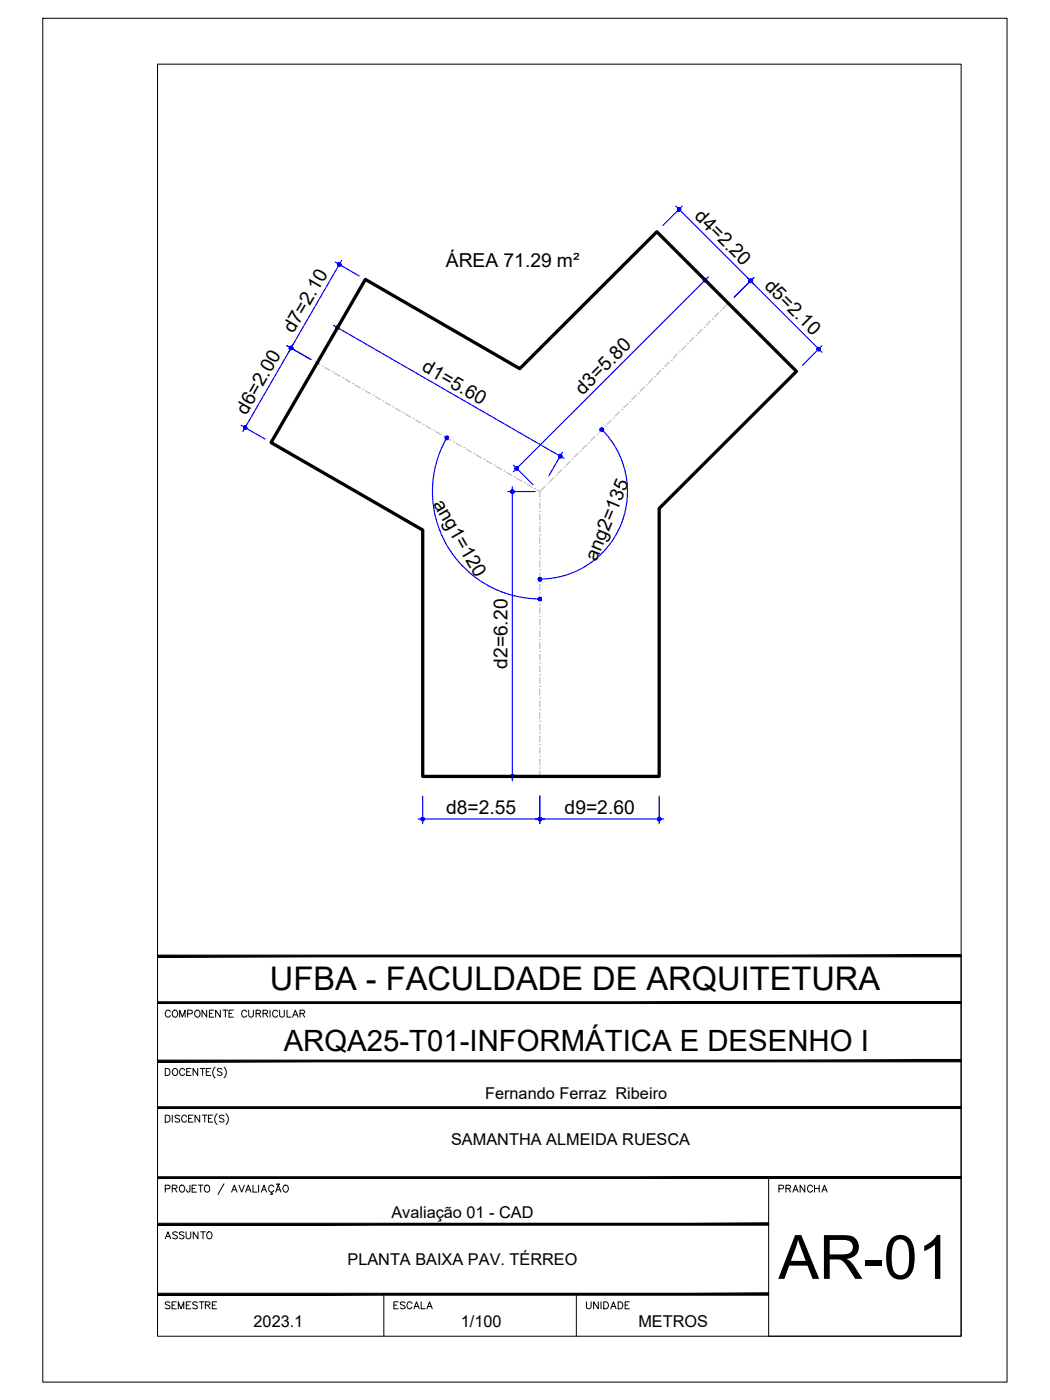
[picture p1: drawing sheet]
<svg xmlns="http://www.w3.org/2000/svg" width="229mm" height="305mm" viewBox="0 0 229 305" stroke-linecap="round" stroke-linejoin="round" font-family="sans-serif">
<!-- layer: ARQ_EIXO CINZA 04 -->
<g fill="none" stroke="#bababa" stroke-width=".25">
<path d="M69 79l.6 .4M70.2 79.7h.1M145.7 78.9l-.9 .9M146.1 78.4h.1M147.4 77.1l-.8 .9M147.9 76.6h.1M149.3 75.3l-.9 .9M149.7 74.8h.1M151 73.5l-.8 .9M151.5 73.1h.1M152.9 71.7l-1 .9M153.3 71.2h.1"/>
<path d="M154.6 69.9l-.8 .9M155.1 69.5h.1M156.4 68.1l-.9 .9M156.9 67.6h.1M158.5 66l-1.1 1.2M70.7 80l1.1 .6M72.4 80.9h.1M72.9 81.3l1.1 .6M74.6 82.2h.1M75.1 82.6l1.1 .6M76.8 83.5h.1M77.3 83.8l1.1 .7"/>
<path d="M79 84.8h.1M79.5 85.1l1.1 .6M81.2 86h.1M81.7 86.4l1.1 .6M83.4 87.3h.1M83.9 87.6l1.1 .7M85.6 88.6h.1M86.1 88.9l1.1 .6M87.8 89.8h.1M88.3 90.2l1.1 .6M90 91.1h.1M90.5 91.4l1.1 .7"/>
<path d="M92.2 92.4h.1M92.7 92.7l1.1 .6M94.4 93.6h.1M94.9 94l1.1 .6M96.6 94.9h.1M97.1 95.3l1.1 .6M98.8 96.2h.1M99.3 96.5l1.1 .7M101 97.5h.1M101.5 97.8l1.1 .6M103.2 98.7h.1M103.7 99.1l1.1 .6"/>
<path d="M105.4 100h.1M124.5 100h.1M125.9 98.6l-.9 .9M126.4 98.2h.1M127.7 96.9l-.9 .8M128.1 96.4h.1M129.5 95l-.9 .9M130 94.6h.1M131.3 93.3l-.9 .8M131.7 92.8h.1M133.1 91.4l-.9 1M133.6 91h.1"/>
<path d="M134.9 89.7l-.9 .9M135.3 89.2h.1M136.7 87.9l-.9 .9M137.1 87.4h.1M138.5 86.1l-.9 .9M138.9 85.6h.1M140.3 84.3l-.9 .9M140.7 83.8h.1M142.1 82.5l-.9 .9M142.5 82h.1M143.8 80.7l-.8 .9M144.3 80.2h.1"/>
<path d="M105.9 100.3l1.1 .7M107.6 101.3h.1M108.1 101.6l1.1 .6M109.8 102.5h.1M110.3 102.9l1.1 .6M112 103.8h.1M112.5 104.1l1.1 .7M114.2 105.1h.1M114.7 105.4l1.1 .6M116.4 106.3h.1M116.9 106.7l.6 .3M117.5 119h.1"/>
<path d="M117.5 116.4h.1M117.5 113.9h.1M117.5 111.3h.1M117.5 108.8h.1M117.5 109.4v1.3M117.5 112v1.2M117.5 114.5v1.3M117.5 117.1v1.2M117.5 119.6v1.3M118.7 105.8l-1.2 1.2v1.2M119.2 105.4h.1M120.5 104l-.9 .9"/>
<path d="M121 103.6h.1M122.3 102.2l-.9 .9M122.8 101.8h.1M124.1 100.5l-.9 .8M117.5 139.3h.1M117.5 136.7h.1M117.5 134.2h.1M117.5 131.7h.1M117.5 129.1h.1M117.5 126.6h.1M117.5 124h.1M117.5 121.5h.1"/>
<path d="M117.5 122.1v1.3M117.5 124.7v1.2M117.5 127.2v1.3M117.5 129.8v1.2M117.5 132.3v1.3M117.5 134.8v1.3M117.5 137.4v1.2M117.5 139.9v1.3M117.5 159.6h.1M117.5 157.1h.1M117.5 154.5h.1M117.5 152h.1"/>
<path d="M117.5 149.4h.1M117.5 146.9h.1M117.5 144.4h.1M117.5 141.8h.1M117.5 142.5v1.2M117.5 145v1.3M117.5 147.5v1.3M117.5 150.1v1.2M117.5 152.6v1.3M117.5 155.2v1.2M117.5 157.7v1.3M117.5 167.2h.1"/>
<path d="M117.5 164.7h.1M117.5 162.1h.1M117.5 160.2v1.3M117.5 162.8v1.2M117.5 165.3v1.3M117.5 167.9v1.1"/>
</g>
<!-- layer: COTA AZUL -->
<g fill="none" stroke="#00f" stroke-width=".25">
<path d="M73 57.1l5.2 3M74.4 56.7l-11.5 19.9M147.2 44.9l16.9 16.9M148.5 44.9l-4.2 4.2M62.5 75.3l5.2 3M63.9 74.9l-11 19M72.6 70.8l50.3 29M74 70.4l-3 5.2M152.8 60.3l4.2 4.2M154.2 60.3l-42.4 42.4M162.7 60.5l16.2 16.2M164.1 60.5l-4.2 4.2"/>
<path d="M178.9 75.3l-4.2 4.2M52.5 92.6l5.2 3M97.3 95.3a23.4 23.4 0 0 0 20.2 35.1M122.5 98.4l-3 5.2M131 93.5a19.1 19.1 0 0 1 4.2 20.8 19.1 19.1 0 0 1-17.7 11.8M110.5 107h6M111.5 106v64M111.8 101.3l4.2 4.2M91 178.3h53.5M92 173.3v6M110.5 169h6M117.5 173.3v6"/>
<path d="M143.5 173.3v6"/>
</g>
<!-- layer: 0 -->
<g fill="#00f" stroke="#00f" stroke-width=".22">
<path d="M73.2 71.1l-.1 .2h.4zM73.1 71.3h.4l-.3 .2zM73.2 71.5l.1 .1 .2-.3z"/>
<path d="M73.5 71.3l-.2 .3 .2 .1zM73.5 71.3l.2 .3-.2 .1zM73.5 71.3l.2 .3 .1-.1z"/>
<path d="M73.5 71.3l.3 .2 .1-.2zM73.5 71.3l.3-.2 .1 .2zM73.7 71l-.2 .3 .3-.2z"/>
<path d="M73.5 71v.3l.2-.3zM73.3 71h.2v.3zM73.2 71.1l.3 .2-.2-.3z"/>
<path d="M122 99.3l.3 .2v-.2zM122 99.3l.3-.2v.2zM122.2 99l-.2 .3 .3-.2z"/>
<path d="M122 98.9v.4l.2-.3zM121.8 99l.2-.1v.4zM121.8 99l-.1 .1 .3 .2z"/>
<path d="M121.7 99.1l-.1 .2h.4zM121.6 99.3h.4l-.3 .2zM121.7 99.5l.1 .2 .2-.4z"/>
<path d="M122 99.3l-.2 .4h.2zM122 99.3l.2 .4h-.2zM122 99.3l.2 .4 .1-.2z"/>
<path d="M111.4 106.7l.1 .3v-.4zM111.4 106.7l.1 .3-.3-.2zM111.2 106.8v.2h.3z"/>
<path d="M111.2 107v.2l.3-.2zM111.2 107.2l.3-.2-.1 .4zM111.5 107l-.1 .4h.1z"/>
<path d="M111.5 107v.4h.2zM111.5 107l.4 .2-.2 .2zM111.5 107l.4 .2v-.2z"/>
<path d="M111.5 107h.4v-.2zM111.7 106.7l.2 .1-.4 .2zM111.5 106.6v.4l.2-.3z"/>
<path d="M111.5 169v.4l.2-.1zM111.5 169l.4 .2-.2 .1zM111.5 169l.4 .2v-.2z"/>
<path d="M111.5 169h.4v-.2zM111.7 168.7l.2 .1-.4 .2zM111.5 168.7v.3l.2-.3z"/>
<path d="M111.4 168.7l.1 .3v-.3zM111.2 168.8l.2-.1 .1 .3zM111.2 168.8v.2h.3z"/>
<path d="M111.2 169v.2l.3-.2zM111.2 169.2l.3-.2-.1 .3zM111.5 169l-.1 .3 .1 .1z"/>
<path d="M112.2 102.2l.2 .2 .1-.4zM112.5 102l.1 .4h-.2zM112.5 102l.1 .4 .1-.2z"/>
<path d="M112.5 102l.2 .2 .2-.1zM112.5 102l.4-.1v.2zM112.7 101.7l-.2 .3 .4-.1z"/>
<path d="M112.6 101.6l-.1 .4 .2-.3zM112.4 101.6h.2l-.1 .4zM112.2 101.7l.3 .3-.1-.4z"/>
<path d="M112.2 101.7l-.1 .2 .4 .1zM112.1 101.9l.4 .1-.4 .1zM112.1 102.1l.1 .1 .3-.2z"/>
<path d="M153.6 60.6l-.1 .4 .3-.3zM153.4 60.6h.2l-.1 .4zM153.2 60.7l.3 .3-.1-.4z"/>
<path d="M153.2 60.7l-.1 .2 .4 .1zM153.1 60.9l.4 .1-.4 .1zM153.1 61.1l.1 .2 .3-.3z"/>
<path d="M153.5 61l-.3 .3h.2zM153.5 61l.1 .3h-.2zM153.5 61l.1 .3h.2z"/>
<path d="M153.5 61l.3 .3v-.2zM153.5 61l.3-.1v.2zM153.5 61l.3-.1v-.2z"/>
<path d="M147.6 45.3l-.1 .2 .4 .1zM147.5 45.5l.4 .1-.4 .1zM147.5 45.7l.1 .1 .3-.2z"/>
<path d="M147.6 45.8l.1 .2 .2-.4zM147.9 45.6l.1 .4h-.3zM147.9 45.6l.1 .4 .1-.2z"/>
<path d="M147.9 45.6l.2 .2 .1-.1zM147.9 45.6l.3-.1v.2zM147.9 45.6l.3-.1-.1-.2z"/>
<path d="M148 45.2l-.1 .4 .2-.3zM147.7 45.2h.3l-.1 .4zM147.6 45.3l.3 .3-.2-.4z"/>
<path d="M163.4 61.1l.3 .3 .1-.1zM163.4 61.1l.4-.1v.3zM163.4 61.1l.4-.1-.1-.1z"/>
<path d="M163.5 60.8l-.1 .3 .3-.2zM163.3 60.8h.2l-.1 .3zM163.2 60.9l.2 .2-.1-.3z"/>
<path d="M163.2 60.9l-.2 .1 .4 .1zM163 61l.4 .1-.4 .2zM163 61.3l.2 .1 .2-.3z"/>
<path d="M163.4 61.1l-.2 .3 .1 .1zM163.4 61.1l.1 .4h-.2zM163.4 61.1l.1 .4 .2-.1z"/>
<path d="M163.2 60.9l-.2 .1 .4 .1zM163 61l.4 .1-.4 .2zM163 61.3l.2 .1 .2-.3z"/>
<path d="M163.4 61.1l-.2 .3 .1 .1zM163.4 61.1l.1 .4h-.2zM163.4 61.1l.1 .4 .2-.1z"/>
<path d="M163.4 61.1l.3 .3 .1-.1zM163.4 61.1l.4-.1v.3zM163.4 61.1l.4-.1-.1-.1z"/>
<path d="M163.5 60.8l-.1 .3 .3-.2zM163.3 60.8h.2l-.1 .3zM163.2 60.9l.2 .2-.1-.3z"/>
<path d="M178.3 76l.2 .2 .1-.1zM178.3 76l.3-.1v.2zM178.5 75.7l-.2 .3 .3-.1z"/>
<path d="M178.4 75.6l-.1 .4 .2-.3zM178.1 75.6h.3l-.1 .4zM178 75.7l.3 .3-.2-.4z"/>
<path d="M178 75.7l-.1 .2 .4 .1zM177.9 75.9l.4 .1-.4 .1zM177.9 76.1l.1 .1 .3-.2z"/>
<path d="M178 76.2l.1 .2 .2-.4zM178.3 76l.1 .4h-.3zM178.3 76l.1 .4 .1-.2z"/>
<path d="M63.4 75.4v.4l.1-.4zM63.2 75.4h.2v.4zM63 75.6l.4 .2-.2-.4z"/>
<path d="M63 75.6v.2h.4zM63 75.8h.4l-.4 .1zM63 75.9l.2 .2 .2-.3z"/>
<path d="M63.4 75.8l-.2 .3h.2zM63.4 75.8l.1 .3h-.1zM63.4 75.8l.1 .3 .2-.2z"/>
<path d="M63.4 75.8l.3 .1 .1-.1zM63.4 75.8l.3-.2 .1 .2zM63.5 75.4l-.1 .4 .3-.2z"/>
<path d="M53.4 93.1l-.2 .3h.2zM53.4 93.1l.2 .3h-.2zM53.4 93.1l.2 .3 .1-.1z"/>
<path d="M53.4 93.1l.3 .2v-.2zM53.4 93.1l.3-.2v.2zM53.6 92.8l-.2 .3 .3-.2z"/>
<path d="M53.4 92.7v.4l.2-.3zM53.2 92.8l.2-.1v.4zM53 92.9l.4 .2-.2-.3z"/>
<path d="M53 92.9v.2h.4zM53 93.1h.4l-.4 .2zM53 93.3l.2 .1 .2-.3z"/>
<path d="M63.4 75.8l-.2 .3h.2zM63.4 75.8l.1 .3h-.1zM63.4 75.8l.1 .3 .2-.2z"/>
<path d="M63.4 75.8l.3 .1 .1-.1zM63.4 75.8l.3-.2 .1 .2zM63.5 75.4l-.1 .4 .3-.2z"/>
<path d="M63.4 75.4v.4l.1-.4zM63.2 75.4h.2v.4zM63 75.6l.4 .2-.2-.4z"/>
<path d="M63 75.6v.2h.4zM63 75.8h.4l-.4 .1zM63 75.9l.2 .2 .2-.3z"/>
<path d="M73.9 57.2v.4l.1-.4zM73.7 57.2h.2v.4zM73.7 57.2l-.2 .2 .4 .2z"/>
<path d="M73.5 57.4v.2h.4zM73.5 57.6h.4l-.4 .1zM73.5 57.7l.2 .2 .2-.3z"/>
<path d="M73.9 57.6l-.2 .3 .2 .1zM73.9 57.6l.1 .3-.1 .1zM73.9 57.6l.1 .3 .2-.2z"/>
<path d="M73.9 57.6l.3 .1 .1-.1zM73.9 57.6l.3-.2 .1 .2zM74 57.2l-.1 .4 .3-.2z"/>
<path d="M117.5 178.3h.4v-.2zM117.7 178l.2 .1-.4 .2zM117.5 178v.3l.2-.3z"/>
<path d="M117.3 178l.2 .3v-.3zM117.3 178l.2 .3-.3-.2zM117.2 178.1l-.1 .2h.4z"/>
<path d="M117.1 178.3l.1 .2 .3-.2zM117.2 178.5l.3-.2-.2 .3zM117.5 178.3l-.2 .3 .2 .1z"/>
<path d="M117.5 178.3v.4l.2-.1zM117.5 178.3l.4 .2-.2 .1zM117.5 178.3l.4 .2v-.2z"/>
<path d="M91.7 178.3v.2l.3-.2zM91.7 178.5l.3-.2-.2 .3zM92 178.3l-.2 .3 .2 .1z"/>
<path d="M92 178.3v.4l.2-.1zM92 178.3l.3 .2-.1 .1zM92 178.3l.3 .2 .1-.2z"/>
<path d="M92 178.3h.4l-.1-.2zM92.2 178l.1 .1-.3 .2zM92 178v.3l.2-.3z"/>
<path d="M91.8 178l.2 .3v-.3zM91.8 178l.2 .3-.3-.2zM91.7 178.1v.2h.3z"/>
<path d="M143.5 178.3h.4l-.1-.2zM143.7 178l.1 .1-.3 .2zM143.5 178v.3l.2-.3z"/>
<path d="M143.3 178l.2 .3v-.3zM143.3 178l.2 .3-.3-.2zM143.2 178.1v.2h.3z"/>
<path d="M143.2 178.3v.2l.3-.2zM143.2 178.5l.3-.2-.2 .3zM143.5 178.3l-.2 .3 .2 .1z"/>
<path d="M143.5 178.3v.4l.2-.1zM143.5 178.3l.3 .2-.1 .1zM143.5 178.3l.3 .2 .1-.2z"/>
<path d="M117.1 178.3l.1 .2 .3-.2zM117.2 178.5l.3-.2-.2 .3zM117.5 178.3l-.2 .3 .2 .1z"/>
<path d="M117.5 178.3v.4l.2-.1zM117.5 178.3l.4 .2-.2 .1zM117.5 178.3l.4 .2v-.2z"/>
<path d="M117.5 178.3h.4v-.2zM117.7 178l.2 .1-.4 .2zM117.5 178v.3l.2-.3z"/>
<path d="M117.3 178l.2 .3v-.3zM117.3 178l.2 .3-.3-.2zM117.2 178.1l-.1 .2h.4z"/>
<path d="M97.3 95v.3l.2-.3zM97.1 95h.2v.3zM97.1 95l-.2 .1 .4 .2z"/>
<path d="M96.9 95.1v.2h.4zM96.9 95.3h.4l-.4 .2zM96.9 95.5l.2 .2 .2-.4z"/>
<path d="M97.3 95.3l-.2 .4h.2zM97.3 95.3l.2 .4h-.2zM97.3 95.3l.2 .4 .1-.2z"/>
<path d="M97.3 95.3l.3 .2v-.2zM97.3 95.3l.3-.2v.2zM97.5 95l-.2 .3 .3-.2z"/>
<path d="M117.5 130.4h.4v-.2zM117.7 130.1l.2 .1-.4 .2zM117.5 130v.4l.2-.3z"/>
<path d="M117.3 130.1l.2 .3v-.4zM117.3 130.1l.2 .3-.3-.2zM117.2 130.2l-.1 .2h.4z"/>
<path d="M117.1 130.4l.1 .2 .3-.2zM117.2 130.6l.3-.2-.2 .3zM117.5 130.4l-.2 .3 .2 .1z"/>
<path d="M117.5 130.4v.4l.2-.1zM117.5 130.4l.4 .2-.2 .1zM117.5 130.4l.4 .2v-.2z"/>
<path d="M117.1 126.1l.1 .2 .3-.2zM117.2 126.3l.3-.2-.2 .3zM117.5 126.1l-.2 .3 .2 .1z"/>
<path d="M117.5 126.1v.4l.2-.1zM117.5 126.1l.4 .2-.2 .1zM117.5 126.1l.4 .2v-.2z"/>
<path d="M117.5 126.1h.4v-.2zM117.7 125.8l.2 .1-.4 .2zM117.5 125.7v.4l.2-.3z"/>
<path d="M117.3 125.8l.2 .3v-.4zM117.3 125.8l.2 .3-.3-.2zM117.2 125.9l-.1 .2h.4z"/>
<path d="M130.8 93.3l-.2 .1 .4 .1zM130.6 93.4l.4 .1-.4 .1zM130.6 93.6l.2 .2 .2-.3z"/>
<path d="M131 93.5l-.2 .3 .1 .1zM131 93.5l.1 .4h-.2zM131 93.5l.1 .4 .2-.1z"/>
<path d="M131 93.5l.3 .3 .1-.2zM131 93.5l.4-.1v.2zM131 93.5l.4-.1-.1-.1z"/>
<path d="M131.1 93.2l-.1 .3 .3-.2zM130.9 93.2h.2l-.1 .3zM130.8 93.3l.2 .2-.1-.3z"/>
</g>
<path d="M79.5 60.8l33.7 19.5 29.8-29.8 30.4 30.4-29.9 29.8v58.3h-51.5v-53.6l-33-19z" fill="none" stroke="#000" stroke-width=".72"/>
<!-- layer: MRG_EXTERNA -->
<path d="M9.3 4h209.9v296.9h-209.9z" fill="none" stroke="#000" stroke-width=".22"/>
<!-- layer: MRG_INTERNA -->
<path d="M34.3 14h175v276.9h-175z" fill="none" stroke="#000" stroke-width=".22"/>
<!-- layer: SIMB_01 -->
<g fill="#000" stroke="#000" stroke-width=".22">
<path d="M34.3 218.1v.4l175-.4zM34.3 218.5l175-.4v.4z"/>
<path d="M34.3 207.9v.4l175-.4zM34.3 208.3l175-.4v.4z"/>
<path d="M34.3 230.8v.4l175-.4zM34.3 231.2l175-.4v.4z"/>
<path d="M34.3 256.2v.4l175-.4zM34.3 256.6l175-.4v.4z"/>
<path d="M34.3 241v.3l175-.3zM34.3 241.3l175-.3v.3z"/>
<path d="M34.3 266.3v.4l133-.4zM34.3 266.7l133-.4v.4z"/>
<path d="M34.3 282h133v-.4zM34.3 281.6h133l-133 .4z"/>
</g>
<g fill="none" stroke="#000" stroke-width=".22">
<path d="M45 219.9v1.5l-1-1.5v1.5M46.5 219.9h-.9v1.5h.9M48 219.9v1.5l-1.1-1.5v1.5M48.6 219.9h1M49.1 219.9v1.5M50.8 219.9h-.9v1.5h.9M54.1 219.9v1.1l.5 .4h.3l.3-.4v-1.1M58.8 219.9v1.5M60.9 219.9v1.1l.4 .4 .5-.2 .1-1.3M62.5 219.9v1.5h.9M209.3 208.1v82.8h-42v-34.5M36 232.6h.5a.82 .82 0 0 1 .5 .8 .82 .82 0 0 1-.5 .7h-.5z"/>
<path d="M37.1 220.3a.56 .56 0 0 0-.7-.4 .56 .56 0 0 0-.4 .6 .63 .63 0 0 0 .2 .8 .63 .63 0 0 0 .9-.2M37.7 220.1a.72 .72 0 0 1 1 .2 .72 .72 0 0 1-.3 1.1 .72 .72 0 0 1-.9-.4 .72 .72 0 0 1 .2-.9zM37.7 232.8a.72 .72 0 0 1 1 .2 .72 .72 0 0 1-.3 1.1 .72 .72 0 0 1-.9-.4 .72 .72 0 0 1 .2-.9zM39.1 221.4v-1.5l.6 1.5 .6-1.5v1.5M40.2 233a.56 .56 0 0 0-.6-.4 .56 .56 0 0 0-.5 .6 .63 .63 0 0 0 .3 .8 .63 .63 0 0 0 .8-.2M40.6 233.3h.6M40.9 220.7l.9-.1v-.5l-.3-.2h-.6v1.5M41.6 232.6h-1v1.5h1M42.7 220a.71 .71 0 0 1 .9 .7 .71 .71 0 0 1-.9 .7l-.3-.5v-.4zM43.1 232.6v1.5l-1.1-1.5v1.5M43.6 232.6h1M44.1 232.6v1.5"/>
<path d="M44.9 233.3h.6M45.6 220.6h.5M45.9 232.6h-1v1.5h1M46.8 232.3a1.57 1.57 0 0 0 0 2.4M48.3 232.8l-.3-.2-.7 .2 .2 .4 .5 .2 .3 .3v.2l-.3 .2-.7-.2M48.8 232.3a1.57 1.57 0 0 1 0 2.4M49.9 220.6h.5M53.7 220.3a.56 .56 0 0 0-.6-.4 .56 .56 0 0 0-.5 .6 .63 .63 0 0 0 .3 .8 .63 .63 0 0 0 .8-.2M55.8 220.6h.8l.2-.4-.4-.3h-.6v1.5M56.3 220.6l.5 .8M57.3 220.6h.8l.2-.4-.4-.3h-.6v1.5M57.8 220.6l.5 .8"/>
<path d="M60.5 220.3a.56 .56 0 0 0-.7-.4 .56 .56 0 0 0-.4 .6 .63 .63 0 0 0 .2 .8 .63 .63 0 0 0 .9-.2M63.7 221.4l.6-1.5 .6 1.5M63.9 220.9h.7M65.3 220.6h.9l.1-.4-.3-.3h-.7v1.5M65.8 220.6l.5 .8M36 242.8h.5a.82 .82 0 0 1 .5 .7 .82 .82 0 0 1-.5 .8h-.5zM36 258.8l.9-.1 .1-.6-1-.1v1.5M37.5 258.7l1-.1v-.5l-1-.1v1.5M37.5 242.8v1.5M38 258.7l.5 .8M39.1 243l-.3-.2-.7 .2 .2 .4 .7 .3 .1 .2v.2l-.3 .2-.7-.2M39.2 258.2a.72 .72 0 0 1 1 .2 .72 .72 0 0 1-.3 1.1 .72 .72 0 0 1-.9-.4 .72 .72 0 0 1 .2-.9z"/>
<path d="M40.6 243.2a.56 .56 0 0 0-.6-.4 .56 .56 0 0 0-.5 .6 .63 .63 0 0 0 .3 .8 .63 .63 0 0 0 .8-.2M41.1 243.5h.6M41.4 258l-.1 1.4-.4 .1-.2-.1-.1-.4M41.8 258.7h.6M42 242.8h-.9v1.5h.9M42.8 258h-1v1.5h1M43.2 258h1M43.5 242.8v1.5l-1-1.5v1.5M43.7 258v1.5M44.1 242.8h1M44.6 242.8v1.5M44.6 258.2a.63 .63 0 0 1 .8-.1 .63 .63 0 0 1 .2 .9 .57 .57 0 0 1-.5 .6 .57 .57 0 0 1-.6-.6z"/>
<path d="M45.4 243.5h.5M46.3 242.8h-.9v1.5h.9M47.2 242.5a1.57 1.57 0 0 0 0 2.3M48.8 243l-.4-.2-.6 .2 .1 .4 .7 .3 .2 .2v.2l-.4 .2-.6-.2M48.8 257.7l-1.3 2.4M49.2 242.5a1.57 1.57 0 0 1 0 2.3M50.4 259.5l.6-1.5 .6 1.5M50.7 259h.7M52 258l.6 1.5 .6-1.5M53.5 259.5l.6-1.5 .6 1.5M53.7 259h.7M55.1 258v1.5h.9"/>
<path d="M56.3 258v1.5M56.9 259.5l.6-1.5 .5 1.5M57.1 259h.7M59.1 259.5v.3l.2 .2h-.4M59.6 258.4a.6 .6 0 0 0-.9-.3 .6 .6 0 0 0-.2 .9 .54 .54 0 0 0 .4 .5 .54 .54 0 0 0 .7-.3M60 259.5l.6-1.5 .6 1.5M60.2 259h.8M60.3 257.8l-.1 .1M60.3 257.8h.2M60.5 257.8l.1 .1M60.6 257.9h.2M60.9 257.7l-.1 .2"/>
<path d="M61.8 258.2a.72 .72 0 0 1 1 .2 .72 .72 0 0 1-.3 1.1 .72 .72 0 0 1-.9-.4 .72 .72 0 0 1 .2-.9zM83.6 281.8v9.1M125.5 281.8v9.1"/>
</g>
<text font-size="13.3" x="169.5" y="278.4">AR-01</text>
<text font-size="7.1" x="58.8" y="215.6">UFBA - FACULDADE DE ARQUITETURA</text>
<text font-size="6.4" x="61.8" y="228.9">ARQA25-T01-INFORMÁTICA E DESENHO I</text>
<g font-size="4.4">
<text x="168.3" y="260.7">PRANCHA</text>
<text x="34.9" y="270.9">ASSUNTO</text>
<text x="34.9" y="286.1">SEMESTRE</text>
<text x="84.7" y="286.1">ESCALA</text>
<text x="126.3" y="286.1">UNIDADE</text>
</g>
<g font-size="4.2">
<text x="151" y="47.2" transform="rotate(45 151 47.2)">d4=2.20</text>
<text x="97.1" y="58.2">ÁREA 71.29 m²</text>
<text x="166.2" y="62.4" transform="rotate(45 166.2 62.4)">d5=2.10</text>
<text x="63.9" y="72.7" transform="rotate(-60 63.9 72.7)">d7=2.10</text>
<text x="91.7" y="80.6" transform="rotate(30 91.7 80.6)">d1=5.60</text>
<text x="126.9" y="86.1" transform="rotate(-45 126.9 86.1)">d3=5.80</text>
<text x="53.6" y="90.5" transform="rotate(-60 53.6 90.5)">d6=2.00</text>
<text x="94.2" y="109.7" transform="rotate(60 94.2 109.7)">ang1=120</text>
<text x="129.8" y="122.3" transform="rotate(-67 129.8 122.3)">ang2=135</text>
<text x="110.5" y="145.6" transform="rotate(-90 110.5 145.6)">d2=6.20</text>
<text x="97.2" y="177.2">d8=2.55</text>
<text x="122.9" y="177.2">d9=2.60</text>
</g>
<g font-size="3.5">
<text x="105.6" y="239.3">Fernando Ferraz Ribeiro</text>
<text x="98.2" y="249.3">SAMANTHA ALMEIDA RUESCA</text>
<text x="85.2" y="265.2">Avaliação 01 - CAD</text>
<text x="75.6" y="275.4">PLANTA BAIXA PAV. TÉRREO</text>
<text x="55.2" y="289">2023.1</text>
<text x="100.3" y="289">1/100</text>
<text x="139" y="289">METROS</text>
</g>
</svg>
